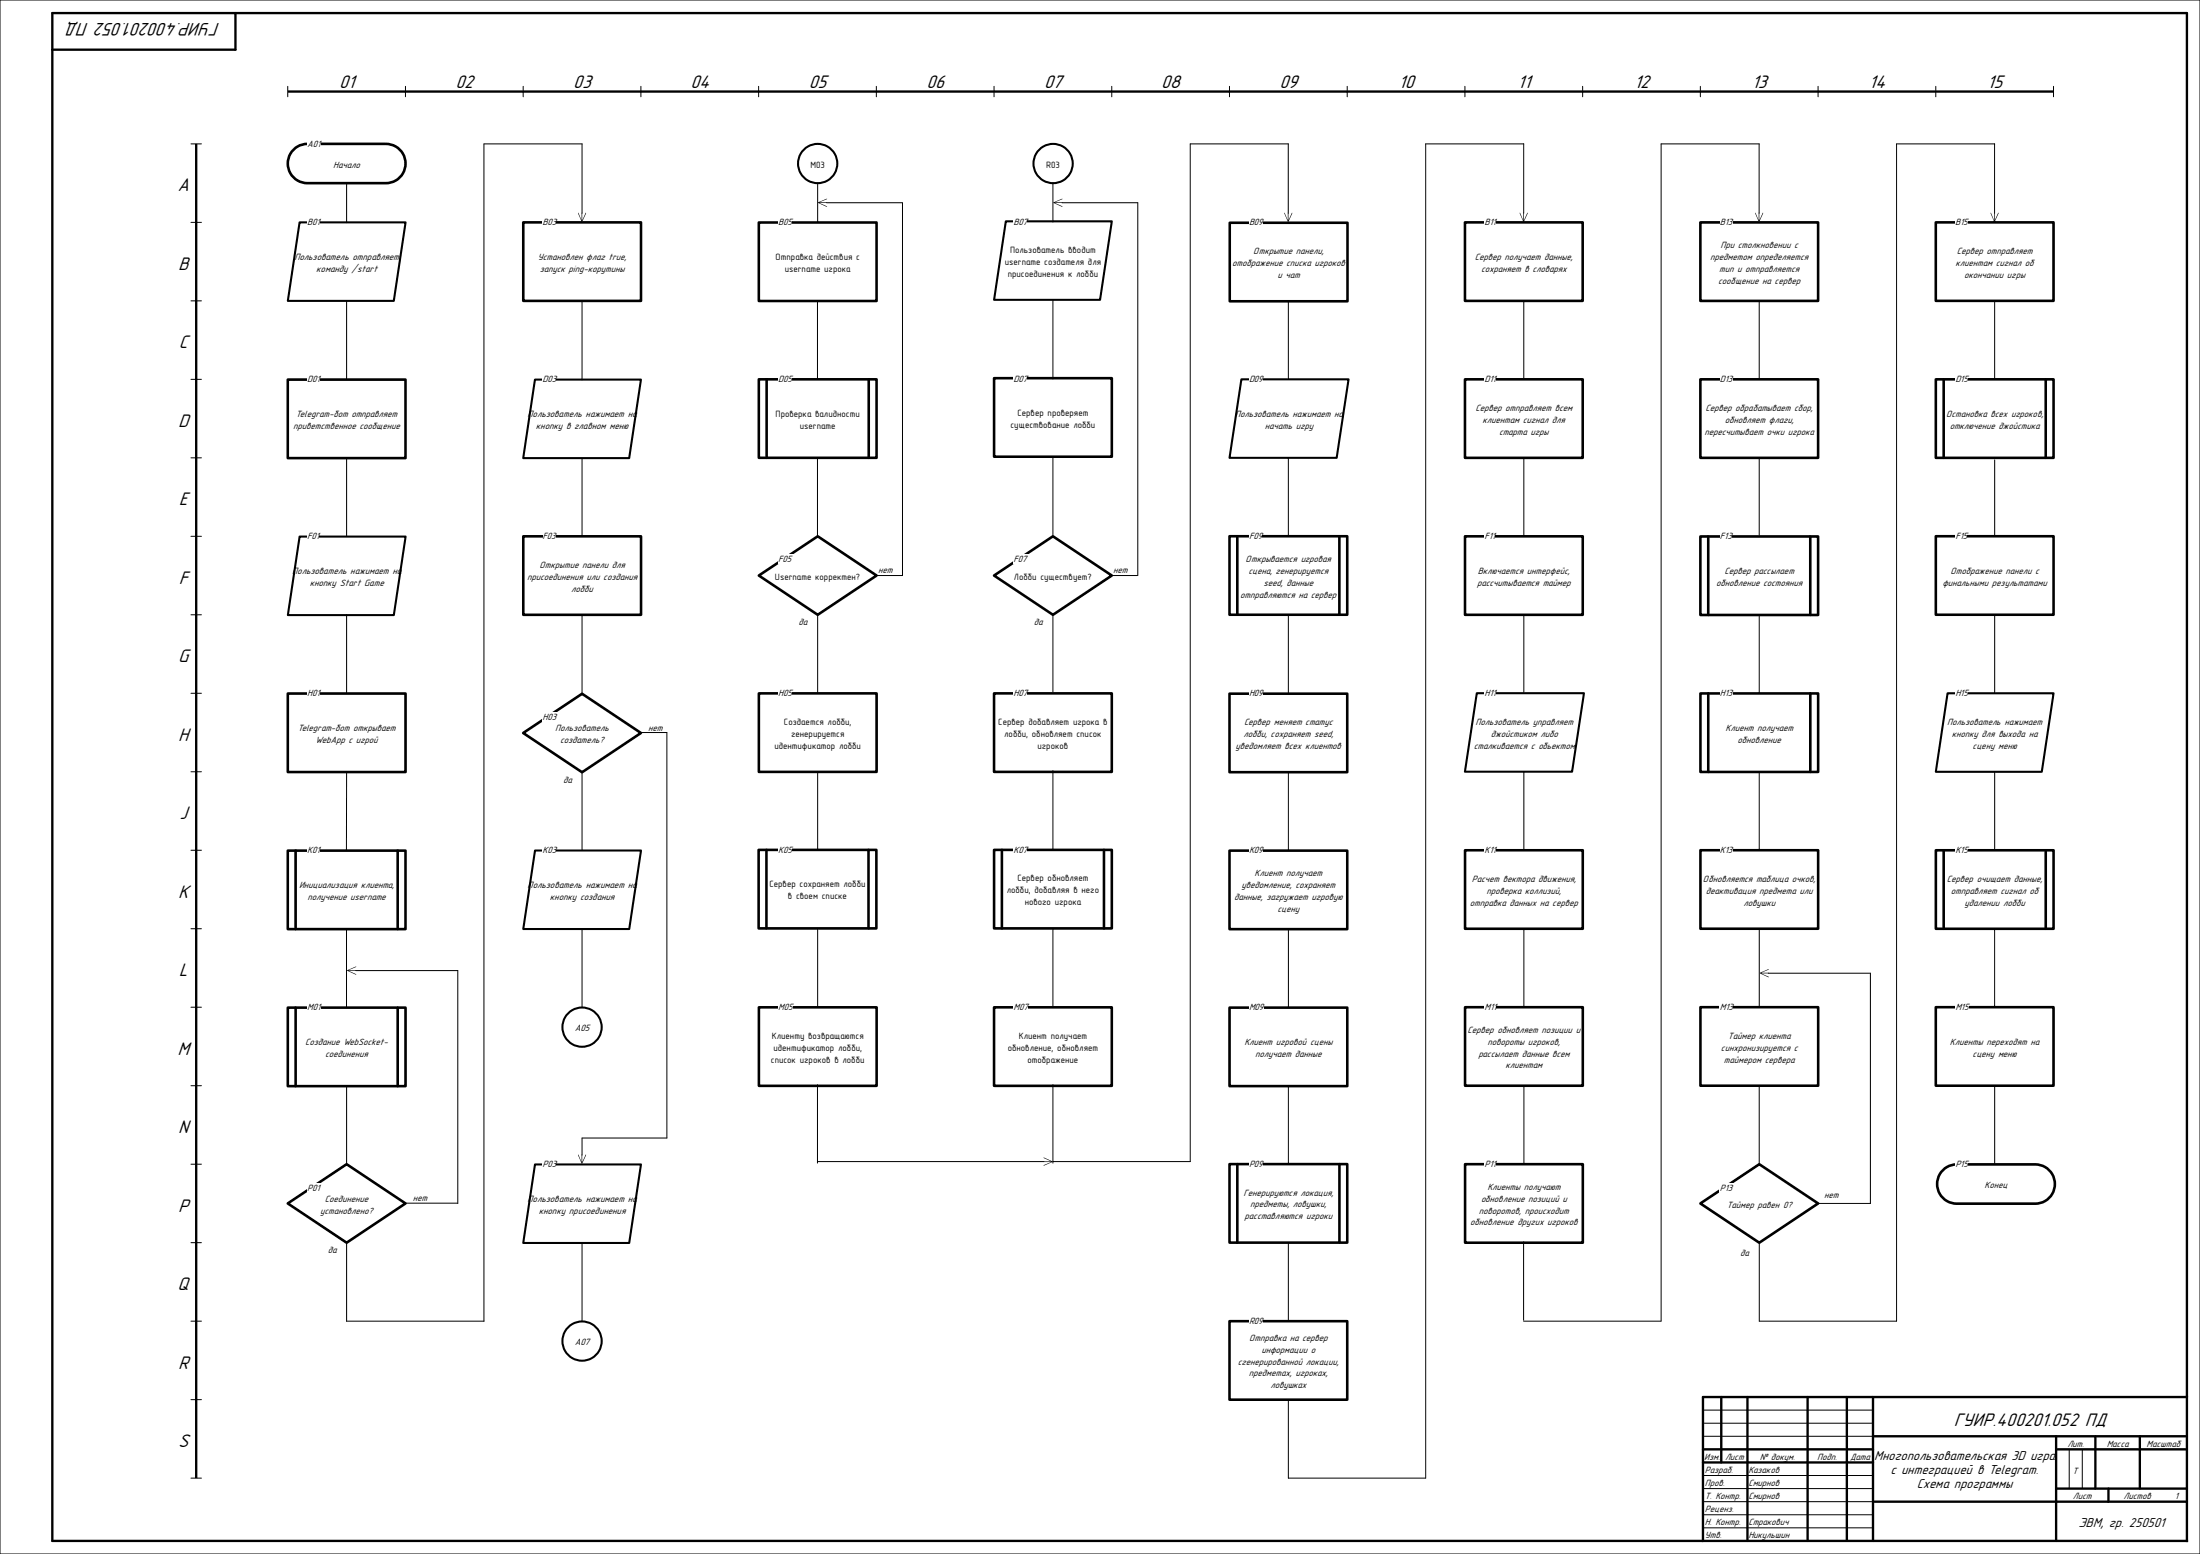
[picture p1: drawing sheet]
<svg xmlns="http://www.w3.org/2000/svg" width="841mm" height="594mm" viewBox="0 0 841 594" stroke-linecap="round" stroke-linejoin="round" font-family="sans-serif">
<g fill="none" stroke="#000" stroke-width=".9">
<path d="M20 5h816v584h-816zM90 5v14h-70M658 534v25M668 534v55M691 534v55M706 534v55M716 534v55M836 534h-185v55M651 559h65M651 554h65M716 549h120M786 549v40"/>
<path d="M786 554h50M801 549v20M818 549v20M716 574h120M786 569h50M806 569v5"/>
</g>
<g fill="none" stroke="#000" stroke-width=".38">
<path d="M110 33v4M155 33v4M200 33v4M245 33v4M290 33v4M335 33v4M380 33v4M425 33v4M470 33v4M515 33v4M560 33v4M605 33v4"/>
<path d="M650 33v4M695 33v4M740 33v4M785 33v4M73 55h4M73 85h4M73 115h4M73 145h4M73 175h4M73 205h4M73 235h4M73 265h4"/>
<path d="M73 295h4M73 325h4M73 355h4M73 385h4M73 415h4M73 445h4M73 475h4M73 505h4M73 535h4M651 539h65M651 544h65M651 549h65"/>
<path d="M791 554v15M796 554v15M73 565h4M651 564h65M651 569h65M651 574h65M651 579h65M651 584h65"/>
</g>
<path d="M110 35h675M75 55v510" fill="none" stroke="#000" stroke-width=".9" stroke-linecap="butt"/>
<path d="M112.2 57.2a7.5 7.5 0 0 1 5.3-2.2h30a7.5 7.5 0 0 1 7.5 7.5 7.5 7.5 0 0 1-7.5 7.5h-30a7.5 7.5 0 0 1-6.9-4.6 7.5 7.5 0 0 1 1.6-8.2z" fill-rule="evenodd" fill="#fff"/>
<path d="M112.2 57.2a7.5 7.5 0 0 1 5.3-2.2h30a7.5 7.5 0 0 1 7.5 7.5 7.5 7.5 0 0 1-7.5 7.5h-30a7.5 7.5 0 0 1-6.9-4.6 7.5 7.5 0 0 1 1.6-8.2z" fill="none" stroke="#000" stroke-width="1"/>
<path d="M114.5 85h40.5l-4.5 30h-40.5z" fill-rule="evenodd" fill="#fff"/>
<path d="M114.5 85h40.5l-4.5 30h-40.5z" fill="none" stroke="#000" stroke-width=".79"/>
<path d="M132.5 70.1v15" fill="none" stroke="#000" stroke-width=".38"/>
<path d="M110 145.1h45v30h-45z" fill-rule="evenodd" fill="#fff"/>
<path d="M110 145.1h45v30h-45z" fill="none" stroke="#000" stroke-width=".99"/>
<path d="M132.5 115.1v30" fill="none" stroke="#000" stroke-width=".38"/>
<path d="M114.5 205.1h40.6l-4.5 30h-40.6z" fill-rule="evenodd" fill="#fff"/>
<path d="M114.5 205.1h40.6l-4.5 30h-40.6z" fill="none" stroke="#000" stroke-width=".79"/>
<path d="M132.5 175.1v30" fill="none" stroke="#000" stroke-width=".38"/>
<path d="M110 265.1h45v30h-45z" fill-rule="evenodd" fill="#fff"/>
<path d="M110 265.1h45v30h-45z" fill="none" stroke="#000" stroke-width=".99"/>
<path d="M132.5 235.1v30" fill="none" stroke="#000" stroke-width=".38"/>
<path d="M110 325.1h45v30.1h-45z" fill-rule="evenodd" fill="#fff"/>
<path d="M110 325.1h45v30.1h-45zM113 325.1v30.1M152 325.1v30.1" fill="none" stroke="#000" stroke-width=".99"/>
<path d="M132.5 295.1l-.1 30" fill="none" stroke="#000" stroke-width=".38"/>
<path d="M110 385.2h45v30h-45z" fill-rule="evenodd" fill="#fff"/>
<path d="M110 385.2h45v30h-45zM113 385.2v30M152 385.2v30" fill="none" stroke="#000" stroke-width=".99"/>
<path d="M132.5 355v30" fill="none" stroke="#000" stroke-width=".38"/>
<path d="M110 460l22.5-15 22.5 15-22.5 15z" fill-rule="evenodd" fill="#fff"/>
<path d="M110 460l22.5-15 22.5 15-22.5 15z" fill="none" stroke="#000" stroke-width="1"/>
<path d="M136 371h39v89M132.5 415.1v30M155 459.9h20M132.5 475.1v30" fill="none" stroke="#000" stroke-width=".38"/>
<path d="M132.5 371l3.7-1.5-2.9 1.3h2.9v.3h-2.9l2.9 1.4z" fill-rule="evenodd" fill="#000"/>
<path d="M200 85h45v30h-45z" fill-rule="evenodd" fill="#fff"/>
<path d="M200 85h45v30h-45z" fill="none" stroke="#000" stroke-width=".99"/>
<path d="M222.5 81.5v-26.5h-37.5v450h-52.5" fill="none" stroke="#000" stroke-width=".38"/>
<path d="M221 81.3l1.3 3v-3h.3v3l1.4-3-1.5 3.7z" fill-rule="evenodd" fill="#000"/>
<path d="M204.5 145.1h40.5l-4.5 30h-40.5z" fill-rule="evenodd" fill="#fff"/>
<path d="M204.5 145.1h40.5l-4.5 30h-40.5z" fill="none" stroke="#000" stroke-width=".79"/>
<path d="M222.5 115.1v30" fill="none" stroke="#000" stroke-width=".38"/>
<path d="M200 205h45.1v30h-45.1z" fill-rule="evenodd" fill="#fff"/>
<path d="M200 205h45.1v30h-45.1z" fill="none" stroke="#000" stroke-width=".99"/>
<path d="M222.5 175.1v30" fill="none" stroke="#000" stroke-width=".38"/>
<path d="M200 280.2l22.5-15 22.5 15-22.5 15z" fill-rule="evenodd" fill="#fff"/>
<path d="M200 280.2l22.5-15 22.5 15-22.5 15z" fill="none" stroke="#000" stroke-width="1"/>
<path d="M222.5 235.1v30" fill="none" stroke="#000" stroke-width=".38"/>
<circle cx="222.5" cy="392.6" r="7.5" fill="#fff"/>
<circle cx="222.5" cy="392.6" r="7.5" fill="none" stroke="#000" stroke-width=".79"/>
<path d="M222.5 295.1v30" fill="none" stroke="#000" stroke-width=".38"/>
<circle cx="312.6" cy="62.5" r="7.5" fill="#fff"/>
<circle cx="312.6" cy="62.5" r="7.5" fill="none" stroke="#000" stroke-width=".79"/>
<circle cx="222.5" cy="512.6" r="7.5" fill="#fff"/>
<circle cx="222.5" cy="512.6" r="7.5" fill="none" stroke="#000" stroke-width=".79"/>
<circle cx="402.6" cy="62.5" r="7.5" fill="#fff"/>
<circle cx="402.6" cy="62.5" r="7.5" fill="none" stroke="#000" stroke-width=".79"/>
<path d="M244.9 280h10M254.9 280v155" fill="none" stroke="#000" stroke-width=".38"/>
<path d="M204.5 445.1h40.5l-4.5 30h-40.5z" fill-rule="evenodd" fill="#fff"/>
<path d="M204.5 445.1h40.5l-4.5 30h-40.5z" fill="none" stroke="#000" stroke-width=".79"/>
<path d="M254.9 435h-32.4v6.5M222.5 475.1v30" fill="none" stroke="#000" stroke-width=".38"/>
<path d="M221 441.3l1.3 3v-3h.3v3l1.4-3-1.5 3.7z" fill-rule="evenodd" fill="#000"/>
<path d="M204.5 325.1h40.5l-4.5 30h-40.5z" fill-rule="evenodd" fill="#fff"/>
<path d="M204.5 325.1h40.5l-4.5 30h-40.5z" fill="none" stroke="#000" stroke-width=".79"/>
<path d="M222.5 355.1v30" fill="none" stroke="#000" stroke-width=".38"/>
<path d="M290.1 85h45v30.1h-45z" fill-rule="evenodd" fill="#fff"/>
<path d="M290.1 85h45v30.1h-45z" fill="none" stroke="#000" stroke-width=".99"/>
<path d="M290.1 145h45v30h-45z" fill-rule="evenodd" fill="#fff"/>
<path d="M290.1 145h45v30h-45zM293.1 145v30M332.1 145v30" fill="none" stroke="#000" stroke-width=".99"/>
<path d="M312.6 69.9v15M312.5 114.9v30" fill="none" stroke="#000" stroke-width=".38"/>
<path d="M290.1 220l22.5-15 22.5 15-22.5 15z" fill-rule="evenodd" fill="#fff"/>
<path d="M290.1 220l22.5-15 22.5 15-22.5 15z" fill="none" stroke="#000" stroke-width="1"/>
<path d="M316 77.5h28.9M345 77.5v142.5h-9.9M312.5 175v30" fill="none" stroke="#000" stroke-width=".38"/>
<path d="M312.5 77.5l3.7-1.5-2.9 1.3h2.9v.3h-2.9l2.9 1.4z" fill-rule="evenodd" fill="#000"/>
<path d="M290.1 265h45v30.1h-45z" fill-rule="evenodd" fill="#fff"/>
<path d="M290.1 265h45v30.1h-45z" fill="none" stroke="#000" stroke-width=".99"/>
<path d="M312.6 235.1v30" fill="none" stroke="#000" stroke-width=".38"/>
<path d="M290.1 385h45v30.1h-45z" fill-rule="evenodd" fill="#fff"/>
<path d="M290.1 385h45v30.1h-45z" fill="none" stroke="#000" stroke-width=".99"/>
<path d="M312.6 295.1v30" fill="none" stroke="#000" stroke-width=".38"/>
<path d="M384.5 84.6h40.5l-4.5 30h-40.5z" fill-rule="evenodd" fill="#fff"/>
<path d="M384.5 84.6h40.5l-4.5 30h-40.5z" fill="none" stroke="#000" stroke-width=".79"/>
<path d="M402.5 69.9v15" fill="none" stroke="#000" stroke-width=".38"/>
<path d="M380 144.6h45v30h-45z" fill-rule="evenodd" fill="#fff"/>
<path d="M380 144.6h45v30h-45z" fill="none" stroke="#000" stroke-width=".99"/>
<path d="M402.5 114.9v30" fill="none" stroke="#000" stroke-width=".38"/>
<path d="M380 220l22.5-15 22.5 15-22.5 15z" fill-rule="evenodd" fill="#fff"/>
<path d="M380 220l22.5-15 22.5 15-22.5 15z" fill="none" stroke="#000" stroke-width="1"/>
<path d="M434.9 77.5v142.5M424.9 220h10" fill="none" stroke="#000" stroke-width=".38"/>
<path d="M380 265h45v30.1h-45z" fill-rule="evenodd" fill="#fff"/>
<path d="M380 265h45v30.1h-45z" fill="none" stroke="#000" stroke-width=".99"/>
<path d="M402.5 234.6v30" fill="none" stroke="#000" stroke-width=".38"/>
<path d="M380 324.9h45v30h-45z" fill-rule="evenodd" fill="#fff"/>
<path d="M380 324.9h45v30h-45zM383 324.9v30M422 324.9v30" fill="none" stroke="#000" stroke-width=".99"/>
<path d="M402.5 294.6v30" fill="none" stroke="#000" stroke-width=".38"/>
<path d="M290 324.9h45v30h-45z" fill-rule="evenodd" fill="#fff"/>
<path d="M290 324.9h45v30h-45zM293 324.9v30M332 324.9v30" fill="none" stroke="#000" stroke-width=".99"/>
<path d="M312.6 355.1v30" fill="none" stroke="#000" stroke-width=".38"/>
<path d="M380 385h45v30.1h-45z" fill-rule="evenodd" fill="#fff"/>
<path d="M380 385h45v30.1h-45z" fill="none" stroke="#000" stroke-width=".99"/>
<path d="M402.5 354.6v30" fill="none" stroke="#000" stroke-width=".38"/>
<path d="M470.1 85.2h45v30h-45z" fill-rule="evenodd" fill="#fff"/>
<path d="M470.1 85.2h45v30h-45z" fill="none" stroke="#000" stroke-width=".99"/>
<path d="M474.5 145h41l-4.5 30h-41z" fill-rule="evenodd" fill="#fff"/>
<path d="M474.5 145h41l-4.5 30h-41z" fill="none" stroke="#000" stroke-width=".79"/>
<path d="M492.5 115v30" fill="none" stroke="#000" stroke-width=".38"/>
<path d="M470 205h45v30h-45z" fill-rule="evenodd" fill="#fff"/>
<path d="M470 205h45v30h-45zM473 205v30M512 205v30" fill="none" stroke="#000" stroke-width=".99"/>
<path d="M492.5 175v30" fill="none" stroke="#000" stroke-width=".38"/>
<path d="M470 265.2h45v30h-45z" fill-rule="evenodd" fill="#fff"/>
<path d="M470 265.2h45v30h-45z" fill="none" stroke="#000" stroke-width=".99"/>
<path d="M492.5 235v30" fill="none" stroke="#000" stroke-width=".38"/>
<path d="M470 325.2h45v30h-45z" fill-rule="evenodd" fill="#fff"/>
<path d="M470 325.2h45v30h-45z" fill="none" stroke="#000" stroke-width=".99"/>
<path d="M492.5 295v30" fill="none" stroke="#000" stroke-width=".38"/>
<path d="M470 385.2h45v30h-45z" fill-rule="evenodd" fill="#fff"/>
<path d="M470 385.2h45v30h-45z" fill="none" stroke="#000" stroke-width=".99"/>
<path d="M492.5 355v30" fill="none" stroke="#000" stroke-width=".38"/>
<path d="M470 445h45v30h-45z" fill-rule="evenodd" fill="#fff"/>
<path d="M470 445h45v30h-45zM473 445v30M512 445v30" fill="none" stroke="#000" stroke-width=".99"/>
<path d="M545 55v510h-52.5M492.5 415v30M492.5 475v30" fill="none" stroke="#000" stroke-width=".38"/>
<path d="M470 505h45v30h-45z" fill-rule="evenodd" fill="#fff"/>
<path d="M470 505h45v30h-45z" fill="none" stroke="#000" stroke-width=".99"/>
<path d="M560 85h45v30h-45z" fill-rule="evenodd" fill="#fff"/>
<path d="M560 85h45v30h-45z" fill="none" stroke="#000" stroke-width=".99"/>
<path d="M560 145h45v30h-45z" fill-rule="evenodd" fill="#fff"/>
<path d="M560 145h45v30h-45z" fill="none" stroke="#000" stroke-width=".99"/>
<path d="M582.5 115v30" fill="none" stroke="#000" stroke-width=".38"/>
<path d="M560 205h45v30h-45z" fill-rule="evenodd" fill="#fff"/>
<path d="M560 205h45v30h-45z" fill="none" stroke="#000" stroke-width=".99"/>
<path d="M582.5 175v30" fill="none" stroke="#000" stroke-width=".38"/>
<path d="M564.5 265h41l-4.5 30h-41z" fill-rule="evenodd" fill="#fff"/>
<path d="M564.5 265h41l-4.5 30h-41z" fill="none" stroke="#000" stroke-width=".79"/>
<path d="M582.5 235v30" fill="none" stroke="#000" stroke-width=".38"/>
<path d="M560 325h45v30h-45z" fill-rule="evenodd" fill="#fff"/>
<path d="M560 325h45v30h-45z" fill="none" stroke="#000" stroke-width=".99"/>
<path d="M582.5 295v30" fill="none" stroke="#000" stroke-width=".38"/>
<path d="M560 385h45.1v30h-45.1z" fill-rule="evenodd" fill="#fff"/>
<path d="M560 385h45.1v30h-45.1z" fill="none" stroke="#000" stroke-width=".99"/>
<path d="M582.5 355v30" fill="none" stroke="#000" stroke-width=".38"/>
<path d="M560.1 445h45v30h-45z" fill-rule="evenodd" fill="#fff"/>
<path d="M560.1 445h45v30h-45z" fill="none" stroke="#000" stroke-width=".99"/>
<path d="M635 55l-.1 450h-52.5M582.6 415v30M582.4 474.7v30" fill="none" stroke="#000" stroke-width=".38"/>
<path d="M650 85h45v30h-45z" fill-rule="evenodd" fill="#fff"/>
<path d="M650 85h45v30h-45z" fill="none" stroke="#000" stroke-width=".99"/>
<path d="M650 145h45v30h-45z" fill-rule="evenodd" fill="#fff"/>
<path d="M650 145h45v30h-45z" fill="none" stroke="#000" stroke-width=".99"/>
<path d="M672.5 115v30" fill="none" stroke="#000" stroke-width=".38"/>
<path d="M650 205.1h45v30h-45z" fill-rule="evenodd" fill="#fff"/>
<path d="M650 205.1h45v30h-45zM653 205.1v30M692 205.1v30" fill="none" stroke="#000" stroke-width=".99"/>
<path d="M672.5 175v30" fill="none" stroke="#000" stroke-width=".38"/>
<path d="M650 265.1h45v30h-45z" fill-rule="evenodd" fill="#fff"/>
<path d="M650 265.1h45v30h-45zM653 265.1v30M692 265.1v30" fill="none" stroke="#000" stroke-width=".99"/>
<path d="M672.5 235v30" fill="none" stroke="#000" stroke-width=".38"/>
<path d="M650 325h45v30h-45z" fill-rule="evenodd" fill="#fff"/>
<path d="M650 325h45v30h-45z" fill="none" stroke="#000" stroke-width=".99"/>
<path d="M672.5 295v30" fill="none" stroke="#000" stroke-width=".38"/>
<path d="M650 385h45v30h-45z" fill-rule="evenodd" fill="#fff"/>
<path d="M650 385h45v30h-45z" fill="none" stroke="#000" stroke-width=".99"/>
<path d="M672.5 355v30" fill="none" stroke="#000" stroke-width=".38"/>
<path d="M650 460l22.5-15 22.5 15-22.5 15z" fill-rule="evenodd" fill="#fff"/>
<path d="M650 460l22.5-15 22.5 15-22.5 15z" fill="none" stroke="#000" stroke-width="1"/>
<path d="M676 372h39v88h-20" fill="none" stroke="#000" stroke-width=".38"/>
<path d="M672.5 372l3.7-1.5-3 1.3h3v.3h-3l3 1.4z" fill-rule="evenodd" fill="#000"/>
<path d="M740 85h45v30h-45z" fill-rule="evenodd" fill="#fff"/>
<path d="M740 85h45v30h-45z" fill="none" stroke="#000" stroke-width=".99"/>
<path d="M725 55v450h-52.5v-30" fill="none" stroke="#000" stroke-width=".38"/>
<path d="M740 145h45v30h-45z" fill-rule="evenodd" fill="#fff"/>
<path d="M740 145h45v30h-45zM743 145v30M782 145v30" fill="none" stroke="#000" stroke-width=".99"/>
<path d="M740 205h45v30h-45z" fill-rule="evenodd" fill="#fff"/>
<path d="M740 205h45v30h-45z" fill="none" stroke="#000" stroke-width=".99"/>
<path d="M762.5 175.8v29.2M762.5 235v30" fill="none" stroke="#000" stroke-width=".38"/>
<g fill="#fff">
<path d="M749.2 264.2h10.8v5.2h-10.8z" fill-rule="evenodd"/>
<path d="M744.5 265h40.5l-4.5 30h-40.5z" fill-rule="evenodd"/>
</g>
<path d="M744.5 265h40.5l-4.5 30h-40.5z" fill="none" stroke="#000" stroke-width=".79"/>
<path d="M740 325h45v30h-45z" fill-rule="evenodd" fill="#fff"/>
<path d="M740 325h45v30h-45zM743 325v30M782 325v30" fill="none" stroke="#000" stroke-width=".99"/>
<path d="M762.5 295v30" fill="none" stroke="#000" stroke-width=".38"/>
<path d="M740 385h45v30h-45z" fill-rule="evenodd" fill="#fff"/>
<path d="M740 385h45v30h-45z" fill="none" stroke="#000" stroke-width=".99"/>
<path d="M762.5 355v30M762.5 415.4v30" fill="none" stroke="#000" stroke-width=".38"/>
<path d="M742.7 447.3a7.5 7.5 0 0 1 5.3-2.2h30a7.5 7.5 0 0 1 7.5 7.5 7.5 7.5 0 0 1-7.5 7.5h-30a7.5 7.5 0 0 1-6.9-4.6 7.5 7.5 0 0 1 1.6-8.2z" fill-rule="evenodd" fill="#fff"/>
<path d="M742.7 447.3a7.5 7.5 0 0 1 5.3-2.2h30a7.5 7.5 0 0 1 7.5 7.5 7.5 7.5 0 0 1-7.5 7.5h-30a7.5 7.5 0 0 1-6.9-4.6 7.5 7.5 0 0 1 1.6-8.2z" fill="none" stroke="#000" stroke-width="1"/>
<g fill="#fff">
<path d="M117.4 53.1h5v3.8h-5z" fill-rule="evenodd"/>
<path d="M117.4 83.1h4.7v3.8h-4.7z" fill-rule="evenodd"/>
<path d="M117.4 143.1h4.7v3.8h-4.7z" fill-rule="evenodd"/>
<path d="M117.4 203.1h4.5v3.8h-4.5z" fill-rule="evenodd"/>
<path d="M117.4 263.1h4.7v3.8h-4.7z" fill-rule="evenodd"/>
<path d="M117.4 323.1h4.7v3.8h-4.7z" fill-rule="evenodd"/>
<path d="M117.4 383.1h5v3.8h-5z" fill-rule="evenodd"/>
<path d="M117.4 452h6.2v3.8h-6.2z" fill-rule="evenodd"/>
<path d="M207.4 83.1h5.2v3.8h-5.2z" fill-rule="evenodd"/>
<path d="M207.4 143.1h5.2v3.8h-5.2z" fill-rule="evenodd"/>
<path d="M207.4 203.1h5v3.8h-5z" fill-rule="evenodd"/>
<path d="M207.4 272h6.6v3.8h-6.6z" fill-rule="evenodd"/>
<path d="M207.4 323.1h5.2v3.8h-5.2z" fill-rule="evenodd"/>
<path d="M207.4 443.1h5.2v3.8h-5.2z" fill-rule="evenodd"/>
<path d="M297.5 83h5.2v3.8h-5.2z" fill-rule="evenodd"/>
<path d="M297.5 143h5.2v3.8h-5.2z" fill-rule="evenodd"/>
<path d="M297.5 211.9h6.4v3.8h-6.4z" fill-rule="evenodd"/>
<path d="M297.5 263h5.2v3.8h-5.2z" fill-rule="evenodd"/>
<path d="M297.5 383h5.4v3.8h-5.4z" fill-rule="evenodd"/>
<path d="M297.5 323h5.2v3.8h-5.2z" fill-rule="evenodd"/>
<path d="M387.5 83h5.2v3.8h-5.2z" fill-rule="evenodd"/>
<path d="M387.5 143h5.2v3.8h-5.2z" fill-rule="evenodd"/>
<path d="M387.5 211.9h6.4v3.8h-6.4z" fill-rule="evenodd"/>
<path d="M387.5 263h5.2v3.8h-5.2z" fill-rule="evenodd"/>
<path d="M387.5 383h5.4v3.8h-5.4z" fill-rule="evenodd"/>
<path d="M387.5 323h5.2v3.8h-5.2z" fill-rule="evenodd"/>
<path d="M477.5 83.1h5.2v3.8h-5.2z" fill-rule="evenodd"/>
<path d="M477.5 143.1h5.2v3.8h-5.2z" fill-rule="evenodd"/>
<path d="M477.5 263.1h5.2v3.8h-5.2z" fill-rule="evenodd"/>
<path d="M477.5 383.1h5.4v3.8h-5.4z" fill-rule="evenodd"/>
<path d="M477.5 323.1h5.2v3.8h-5.2z" fill-rule="evenodd"/>
<path d="M477.5 203.1h4.9v3.8h-4.9z" fill-rule="evenodd"/>
<path d="M477.5 443.1h5.2v3.8h-5.2z" fill-rule="evenodd"/>
<path d="M567.5 83.1h4.3v3.8h-4.3z" fill-rule="evenodd"/>
<path d="M567.5 143.1h4.3v3.8h-4.3z" fill-rule="evenodd"/>
<path d="M567.5 263.1h4.3v3.8h-4.3z" fill-rule="evenodd"/>
<path d="M567.5 383.1h4.5v3.8h-4.5z" fill-rule="evenodd"/>
<path d="M567.5 323.1h4.3v3.8h-4.3z" fill-rule="evenodd"/>
<path d="M567.5 203.1h4v3.8h-4z" fill-rule="evenodd"/>
<path d="M567.5 443.1h4.3v3.8h-4.3z" fill-rule="evenodd"/>
<path d="M477.5 503.1h5.2v3.8h-5.2z" fill-rule="evenodd"/>
<path d="M657.5 143.1h4.7v3.8h-4.7z" fill-rule="evenodd"/>
<path d="M657.5 203.1h4.5v3.8h-4.5z" fill-rule="evenodd"/>
<path d="M657.5 323.1h4.7v3.8h-4.7z" fill-rule="evenodd"/>
<path d="M657.5 383.1h5v3.8h-5z" fill-rule="evenodd"/>
<path d="M657.5 263.1h4.7v3.8h-4.7z" fill-rule="evenodd"/>
<path d="M747.4 83.1h4.8v3.8h-4.8z" fill-rule="evenodd"/>
<path d="M657.5 83.1h4.7v3.8h-4.7z" fill-rule="evenodd"/>
<path d="M657.5 452h6.1v3.8h-6.1z" fill-rule="evenodd"/>
<path d="M747.5 203.1h4.5v3.8h-4.5z" fill-rule="evenodd"/>
<path d="M747.5 263.1h4.7v3.8h-4.7z" fill-rule="evenodd"/>
<path d="M747.5 383.1h4.9v3.8h-4.9z" fill-rule="evenodd"/>
<path d="M747.5 443.1h4.7v3.8h-4.7z" fill-rule="evenodd"/>
<path d="M747.5 323.1h4.7v3.8h-4.7z" fill-rule="evenodd"/>
<path d="M747.5 143.1h4.7v3.8h-4.7z" fill-rule="evenodd"/>
</g>
<g fill="none" stroke="#000" stroke-width=".38">
<path d="M0 0h841v594h-841zM545 55h37.5v26.5M635 55h37.5v26.5M725 55h37.5M762.5 55v26.5M406 77.5h28.9M492.5 81.5v-26.5h-37.5v389h-52.5M762.5 115v30M402.5 175v30M312.5 414.6v30M402.5 414.6v30M672.5 415v30"/>
<path d="M312.6 444h86.5M492.5 535v30"/>
</g>
<g fill="#000">
<path d="M402.5 77.5l3.7-1.5-2.9 1.3h2.9v.3h-2.9l2.9 1.4z" fill-rule="evenodd"/>
<path d="M490.9 81.3l1.4 3v-3h.2v3l1.5-3-1.6 3.7z" fill-rule="evenodd"/>
<path d="M580.9 81.3l1.4 3v-3h.2v3l1.5-3-1.6 3.7z" fill-rule="evenodd"/>
<path d="M671 81.3l1.3 3v-3h.2v3l1.5-3-1.6 3.7z" fill-rule="evenodd"/>
<path d="M761 81.3l1.3 3v-3h.2v3l1.5-3-1.6 3.7z" fill-rule="evenodd"/>
<path d="M398.9 442.5l3.7 1.6-3.7 1.4 2.9-1.3h-2.9v-.3h2.9z" fill-rule="evenodd"/>
</g>
<g font-size="7.4">
<text x="84.1" y="8.9" transform="rotate(-180 84.1 8.9)">ГУИР.400201.052 ПД</text>
<text x="129.6" y="33.7">01</text>
<text x="174.2" y="33.7">02</text>
<text x="219.2" y="33.7">03</text>
<text x="263.9" y="33.7">04</text>
<text x="309.2" y="33.7">05</text>
<text x="354.2" y="33.7">06</text>
<text x="399.2" y="33.7">07</text>
<text x="443.9" y="33.7">08</text>
<text x="489.2" y="33.7">09</text>
<text x="534.6" y="33.7">10</text>
<text x="580.1" y="33.7">11</text>
<text x="624.6" y="33.7">12</text>
<text x="669.6" y="33.7">13</text>
<text x="714.4" y="33.7">14</text>
<text x="759.6" y="33.7">15</text>
<text x="67.9" y="73.2">A</text>
<text x="68.1" y="103.2">B</text>
<text x="68.3" y="133.2">C</text>
<text x="68.1" y="163.2">D</text>
<text x="68.3" y="193.2">E</text>
<text x="68.3" y="223.2">F</text>
<text x="68.1" y="253.2">G</text>
<text x="68.1" y="283.2">H</text>
<text x="68.6" y="313.2">J</text>
<text x="68.1" y="343.2">K</text>
<text x="68.3" y="373.2">L</text>
<text x="67.9" y="403.2">M</text>
<text x="68.1" y="433.2">N</text>
<text x="68.1" y="463.2">P</text>
<text x="67.9" y="493.2">Q</text>
<text x="68.1" y="523.2">R</text>
<text x="746.9" y="545">ГУИР.400201.052 ПД</text>
<text x="68.1" y="553.2">S</text>
</g>
<g font-size="5.3">
<text x="716.4" y="558">Многопользовательская 3D игра</text>
<text x="722.7" y="563.4">с интеграцией в Telegram.</text>
<text x="732.7" y="568.8">Схема программы</text>
<text x="794.6" y="583.7">ЭВМ, гр. 250501</text>
</g>
<text font-size="5.2" x="751.4" y="269">C15</text>
<g font-size="3.7">
<text x="117.4" y="56.2">А01</text>
<text x="127.4" y="64.1">Начало</text>
<text x="117.4" y="86.2">B01</text>
<text x="207.4" y="86.2">B03</text>
<text x="297.5" y="86.1">B05</text>
<text x="387.5" y="86.1">B07</text>
<text x="477.5" y="86.2">B09</text>
<text x="567.5" y="86.2">B11</text>
<text x="657.5" y="86.2">B13</text>
<text x="747.4" y="86.2">B15</text>
<text x="657.7" y="94.7">При столкновении с</text>
<text x="112.6" y="99.3">Пользователь отправляет</text>
<text x="205.6" y="99.3">Установлен флаг true,</text>
<text x="471" y="101.7">отображение списка игроков</text>
<text x="479.1" y="97.2">Открытие панели,</text>
<text x="563.8" y="99.3">Сервер получает данные,</text>
<text x="653.8" y="99.3">предметом определяется</text>
<text x="747.6" y="101.6">клиентам сигнал об</text>
<text x="748" y="97">Сервер отправляет</text>
<text x="120.9" y="103.9">команду /start</text>
<text x="206.3" y="103.9">запуск ping-корутины</text>
<text x="488.3" y="106.3">и чат</text>
<text x="566.2" y="103.9">сохраняет в словарях</text>
<text x="657.2" y="103.9">тип и отправляется</text>
<text x="750.9" y="106.1">окончании игры</text>
<text x="656.9" y="108.4">сообщение на сервер</text>
<text x="117.4" y="146.2">D01</text>
<text x="207.4" y="146.2">D03</text>
<text x="297.5" y="146.1">D05</text>
<text x="387.5" y="146.1">D07</text>
<text x="477.5" y="146.2">D09</text>
<text x="567.5" y="146.2">D11</text>
<text x="657.5" y="146.2">D13</text>
<text x="747.5" y="146.2">D15</text>
<text x="113.1" y="159.4">Telegram-бот отправляет</text>
<text x="201.7" y="159.4">Пользователь нажимает на</text>
<text x="472.2" y="159.3">Пользователь нажимает на</text>
<text x="564" y="157">Сервер отправляет всем</text>
<text x="566.8" y="161.6">клиентам сигнал для</text>
<text x="652" y="157">Сервер обрабатывает сбор,</text>
<text x="659.4" y="161.6">обновляет флаги,</text>
<text x="743.9" y="159.3">Остановка всех игроков,</text>
<text x="112.1" y="164">приветственное сообщение</text>
<text x="204.9" y="164">кнопку в главном меню</text>
<text x="483.5" y="163.9">начать игру</text>
<text x="573" y="166.1">старта игры</text>
<text x="651.5" y="166.1">пересчитывает очки игрока</text>
<text x="745.3" y="163.9">отключение джойстика</text>
<text x="117.4" y="206.2">F01</text>
<text x="207.4" y="206.2">F03</text>
<text x="477.5" y="206.2">F09</text>
<text x="567.5" y="206.2">F11</text>
<text x="657.5" y="206.2">F13</text>
<text x="747.5" y="206.2">F15</text>
<text x="297.5" y="215">F05</text>
<text x="387.5" y="215">F07</text>
<text x="476.2" y="214.7">Открывается игровая</text>
<text x="111.7" y="219.4">Пользователь нажимает на</text>
<text x="201.5" y="221.6">присоединения или создания</text>
<text x="206.2" y="217">Открытие панели для</text>
<text x="335.7" y="218.9">нет</text>
<text x="425.6" y="218.9">нет</text>
<text x="477.2" y="219.3">сцена, генерируется</text>
<text x="565" y="219.3">Включается интерфейс,</text>
<text x="659.2" y="219.3">Сервер рассылает</text>
<text x="745.6" y="219.3">Отображение панели с</text>
<text x="118.4" y="224">кнопку Start Game</text>
<text x="218.4" y="226.1">лобби</text>
<text x="483" y="223.8">seed, данные</text>
<text x="564.6" y="223.9">рассчитывается таймер</text>
<text x="656" y="223.9">обновление состояния</text>
<text x="742.5" y="223.8">финальными результатами</text>
<text x="474.1" y="228.4">отправляются на сервер</text>
<text x="305.3" y="239.1">да</text>
<text x="395.2" y="239.1">да</text>
<text x="117.4" y="266.2">H01</text>
<text x="297.5" y="266.1">H05</text>
<text x="387.5" y="266.1">H07</text>
<text x="477.5" y="266.2">H09</text>
<text x="567.5" y="266.2">H11</text>
<text x="657.5" y="266.2">H13</text>
<text x="747.5" y="266.2">H15</text>
<text x="207.4" y="275.1">H03</text>
<text x="113.9" y="279.4">Telegram-бот открывает</text>
<text x="212.3" y="279.5">Пользователь</text>
<text x="247.8" y="279.3">нет</text>
<text x="475.3" y="281.7">лобби, сохраняет seed,</text>
<text x="475.6" y="277.2">Сервер меняет статус</text>
<text x="564.1" y="277">Пользователь управляет</text>
<text x="569.9" y="281.5">джойстиком либо</text>
<text x="659.6" y="279.3">Клиент получает</text>
<text x="744.3" y="277">Пользователь нажимает</text>
<text x="746.2" y="281.6">кнопку для выхода на</text>
<text x="120.7" y="284">WebApp с игрой</text>
<text x="214.1" y="284">создатель?</text>
<text x="472.4" y="286.3">уведомляет всех клиентов</text>
<text x="563.4" y="286.1">сталкивается с обьектом</text>
<text x="664.2" y="283.9">обновление</text>
<text x="754.1" y="286.1">сцену меню</text>
<text x="215.3" y="299.3">да</text>
<text x="117.4" y="326.2">K01</text>
<text x="207.4" y="326.2">K03</text>
<text x="297.5" y="326.1">K05</text>
<text x="387.5" y="326.1">K07</text>
<text x="477.5" y="326.2">K09</text>
<text x="567.5" y="326.2">K11</text>
<text x="657.5" y="326.2">K13</text>
<text x="747.5" y="326.2">K15</text>
<text x="479.6" y="334.9">Клиент получает</text>
<text x="114.3" y="339.4">Инициализация клиента,</text>
<text x="201.7" y="339.4">Пользователь нажимает на</text>
<text x="474.6" y="339.4">уведомление, сохраняет</text>
<text x="562.6" y="337">Расчет вектора движения,</text>
<text x="568.3" y="341.6">проверка коллизий,</text>
<text x="651" y="337">Обновляется таблица очков,</text>
<text x="652.1" y="341.6">деактивация предмета или</text>
<text x="744.3" y="337">Сервер очищает данные,</text>
<text x="745.8" y="341.6">отправляет сигнал об</text>
<text x="117.6" y="344">получение username</text>
<text x="210.2" y="344">кнопку создания</text>
<text x="471.8" y="344">данные, загружает игровую</text>
<text x="561.9" y="346.1">отправка данных на сервер</text>
<text x="666.5" y="346.1">ловушки</text>
<text x="751" y="346.2">удалении лобби</text>
<text x="488.4" y="348.6">сцену</text>
<text x="117.4" y="386.2">M01</text>
<text x="297.5" y="386.1">M05</text>
<text x="387.5" y="386.1">M07</text>
<text x="477.5" y="386.2">M09</text>
<text x="567.5" y="386.2">M11</text>
<text x="657.5" y="386.2">M13</text>
<text x="747.5" y="386.2">M15</text>
<text x="219.7" y="394.2">A05</text>
<text x="561" y="394.7">Сервер обновляет позиции и</text>
<text x="116.7" y="399.4">Создание WebSocket-</text>
<text x="475.7" y="399.4">Клиент игровой сцены</text>
<text x="568.7" y="399.3">повороты игроков,</text>
<text x="657.9" y="401.6">синхронизируется с</text>
<text x="660.6" y="397">Таймер клиента</text>
<text x="745.4" y="399.3">Клиенты переходят на</text>
<text x="124.3" y="404">соединения</text>
<text x="479.8" y="404">получает данные</text>
<text x="565.1" y="403.9">рассылает данные всем</text>
<text x="659" y="406.1">таймером сервера</text>
<text x="754.1" y="403.8">сцену меню</text>
<text x="575.6" y="408.4">клиентам</text>
<text x="207.4" y="446.2">P03</text>
<text x="477.5" y="446.2">P09</text>
<text x="567.5" y="446.2">P11</text>
<text x="747.5" y="446.2">P15</text>
<text x="117.4" y="455.1">P01</text>
<text x="568.6" y="454.7">Клиенты получают</text>
<text x="657.5" y="455.1">P13</text>
<text x="758.6" y="454.2">Конец</text>
<text x="124.2" y="459.3">Соединение</text>
<text x="157.8" y="459.1">нет</text>
<text x="201.7" y="459.4">Пользователь нажимает на</text>
<text x="475.3" y="457">Генерируются локация,</text>
<text x="477.9" y="461.5">предметы, ловушки,</text>
<text x="566.2" y="459.3">обновление позиций и</text>
<text x="660.1" y="461.6">Таймер равен 0?</text>
<text x="697.3" y="458.1">нет</text>
<text x="122.4" y="463.9">установлено?</text>
<text x="206" y="464">кнопку присоединения</text>
<text x="475.8" y="466.1">расставляются игроки</text>
<text x="565.4" y="463.9">поворотов, происходит</text>
<text x="562.1" y="468.4">обновление других игроков</text>
<text x="125.3" y="479.1">да</text>
<text x="665.3" y="480.1">да</text>
<text x="477.5" y="506.2">R09</text>
<text x="219.7" y="514.2">A07</text>
<text x="477.5" y="512.4">Отправка на сервер</text>
<text x="473.2" y="521.6">сгенерированной локации,</text>
<text x="482.2" y="517">информации о</text>
<text x="477.5" y="526.2">предметах, игроках,</text>
<text x="485.6" y="530.7">ловушках</text>
<text x="790.3" y="553.1">Лит.</text>
<text x="805.4" y="553.1">Масса</text>
<text x="820.6" y="553.1">Масштаб</text>
<text x="651.5" y="558.1">Изм.</text>
<text x="651.7" y="563.1">Разраб.</text>
<text x="659.4" y="558.1">Лист</text>
<text x="668.3" y="563.1">Казаков</text>
<text x="672.7" y="558.1">№ докум.</text>
<text x="694.7" y="558.1">Подп.</text>
<text x="707.2" y="558.1">Дата</text>
<text x="792.2" y="563.4">Т</text>
<text x="651.7" y="568.1">Пров.</text>
<text x="668.3" y="568.1">Смирнов</text>
<text x="651.7" y="573.1">Т. Контр.</text>
<text x="668.3" y="573.1">Смирнов</text>
<text x="792.4" y="573.1">Лист</text>
<text x="811.8" y="573.1">Листов</text>
<text x="831.4" y="573.1">1</text>
<text x="651.7" y="578.1">Реценз.</text>
<text x="651.7" y="583.1">Н. Контр.</text>
<text x="668.3" y="583.1">Стракович</text>
<text x="651.7" y="588.1">Утв.</text>
<text x="668.3" y="588.1">Никульшин</text>
</g>
<g font-size="3.5">
<text x="309.8" y="64.1">M03</text>
<text x="399.9" y="64.1">R03</text>
<text x="296.4" y="99.3">Отправка действия с</text>
<text x="384.1" y="101.2">username создателя для</text>
<text x="386.1" y="96.6">Пользователь вводит</text>
<text x="300" y="103.9">username игрока</text>
<text x="385.2" y="105.8">присоединения к лобби</text>
<text x="296.5" y="159.3">Проверка валидности</text>
<text x="389" y="158.8">Сервер проверяет</text>
<text x="305.7" y="163.9">username</text>
<text x="386.3" y="163.5">существование лобби</text>
<text x="296.3" y="221.6">Username корректен?</text>
<text x="387.6" y="221.6">Лобби существует?</text>
<text x="299.7" y="277">Создается лобби,</text>
<text x="302.4" y="281.6">генерируется</text>
<text x="381.6" y="277">Сервер добавляет игрока в</text>
<text x="383.9" y="281.6">лобби, обновляет список</text>
<text x="296" y="286.2">идентификатор лобби</text>
<text x="396.6" y="286.2">игроков</text>
<text x="294.1" y="339.1">Сервер сохраняет лобби</text>
<text x="384.9" y="341.5">лобби, добавляя в него</text>
<text x="389" y="336.8">Сервер обновляет</text>
<text x="301.2" y="343.8">в своем списке</text>
<text x="391.7" y="346.1">нового игрока</text>
<text x="295" y="397">Клиенту возвращаются</text>
<text x="295.7" y="401.6">идентификатор лобби,</text>
<text x="385.2" y="401.6">обновление, обновляет</text>
<text x="389.4" y="397">Клиент получает</text>
<text x="294.7" y="406.2">список игроков в лобби</text>
<text x="392.8" y="406.2">отображение</text>
</g>
</svg>
